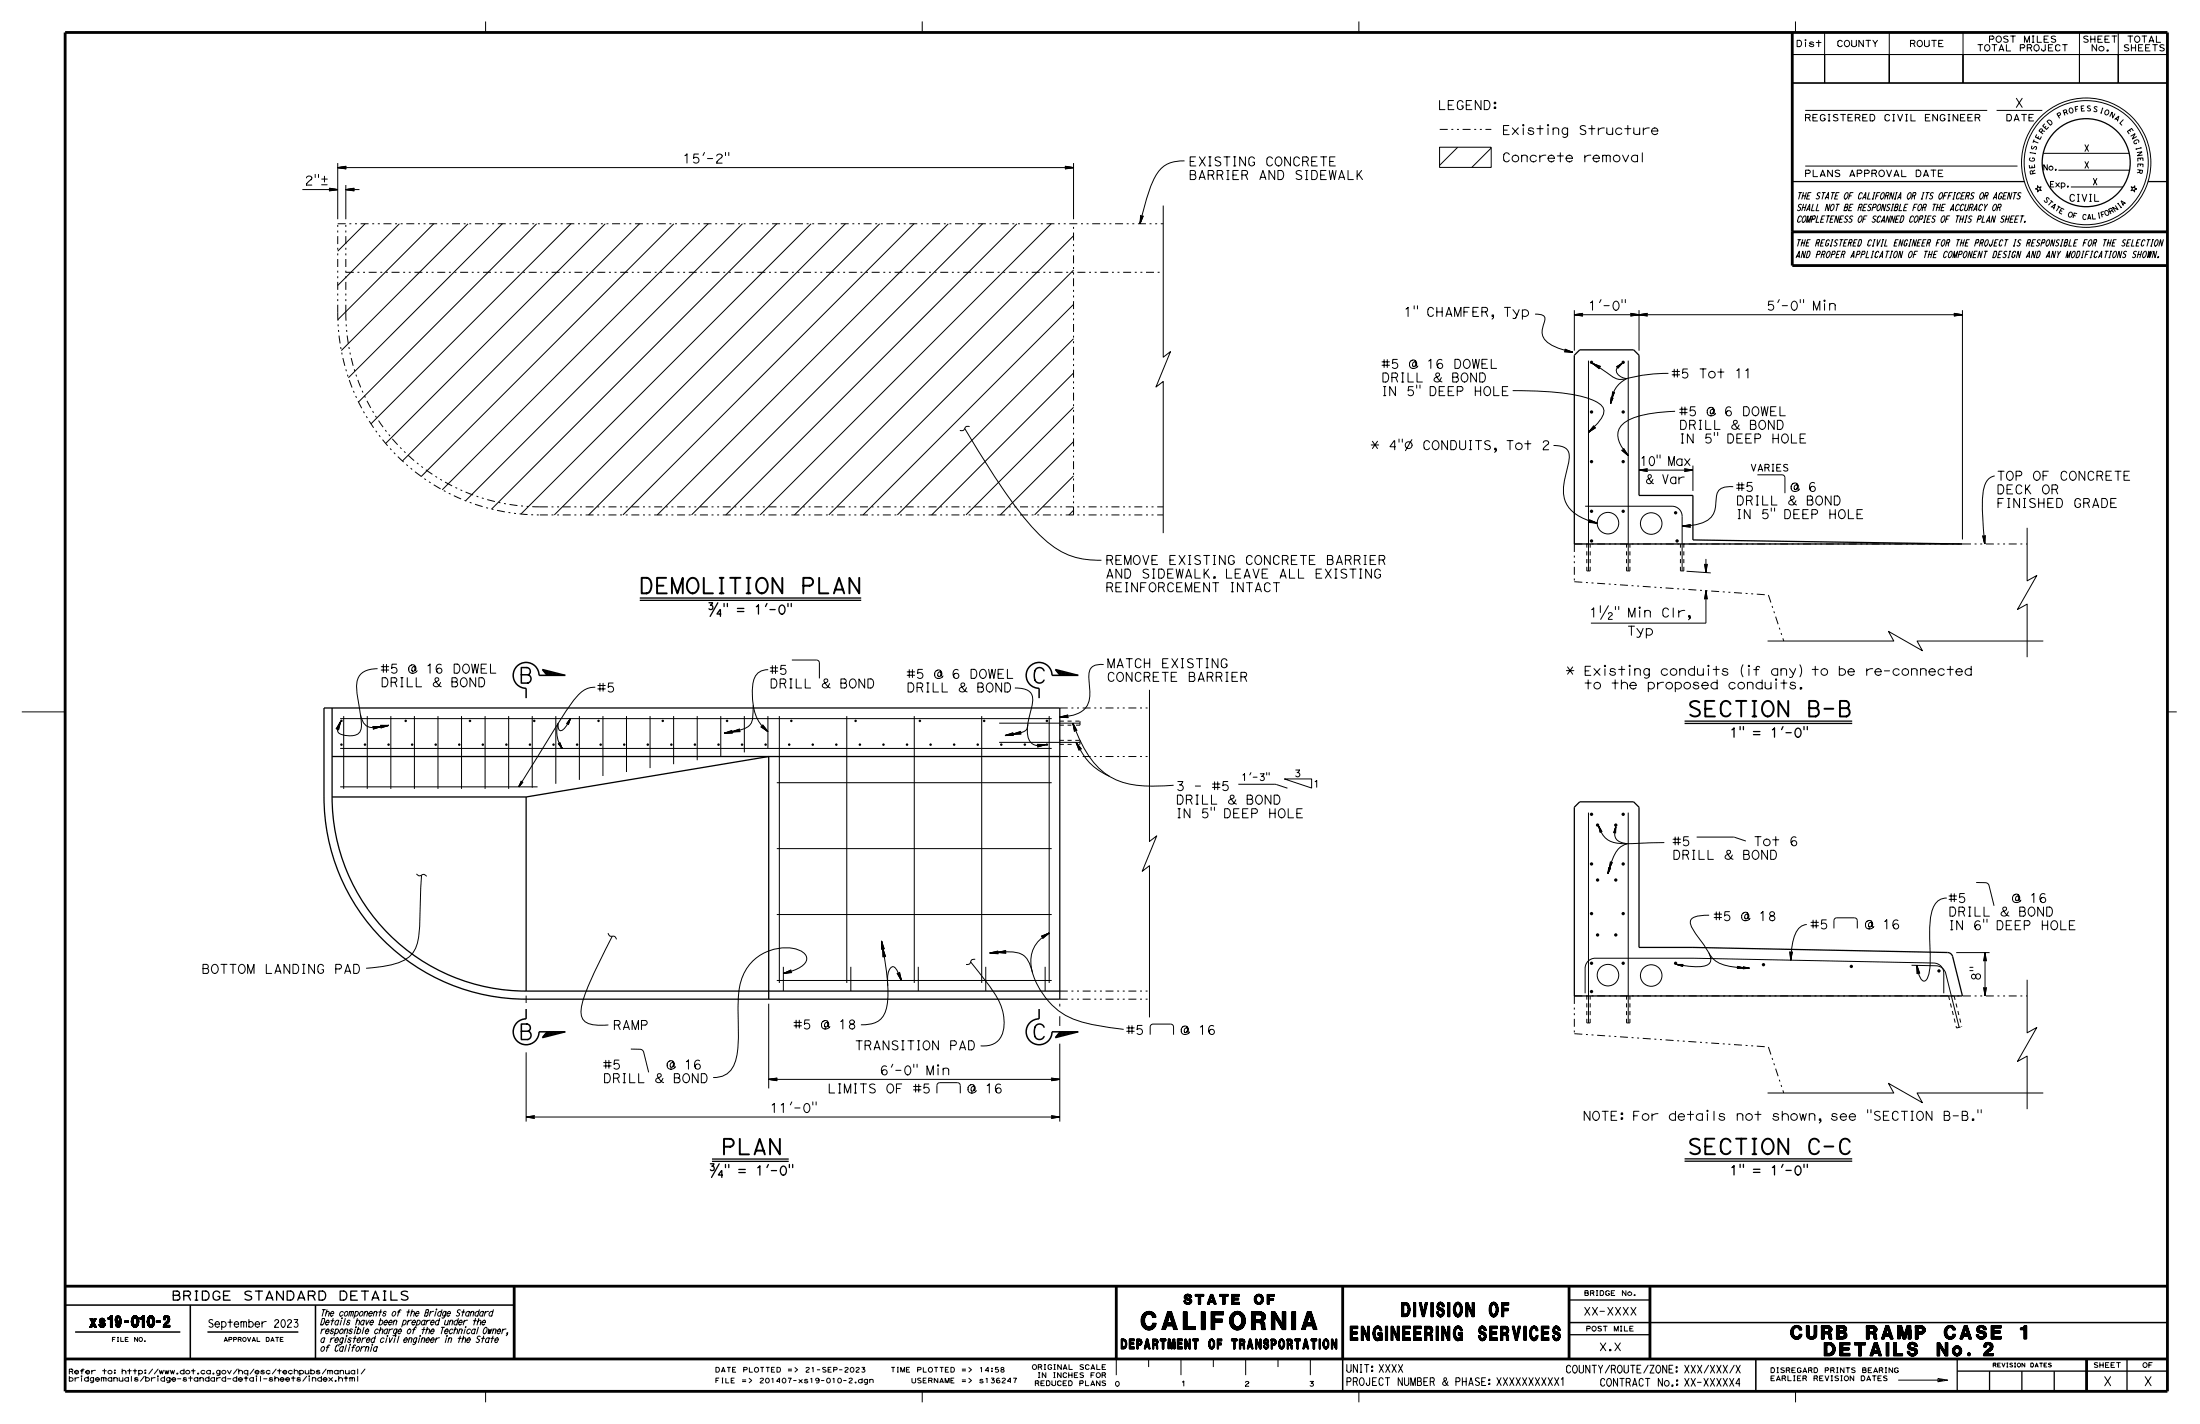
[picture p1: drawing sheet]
<svg xmlns="http://www.w3.org/2000/svg" width="432mm" height="279mm" viewBox="0 0 432 279" stroke-linecap="round" stroke-linejoin="round" font-family="sans-serif">
<g fill="none" stroke="#000" stroke-width=".2" stroke-dasharray="1.6 .7 .4 .7 .4 .7" stroke-linecap="butt">
<path d="M282.6 25.4h10.1M66.3 43.9h162M67.9 53.4h160.4M66.3 61.4a39.7 39.7 0 0 0 39.7 39.6M66.3 61.4v-17.5M67.9 61.4v-17.5M67.9 61.4a38.1 38.1 0 0 0 38.1 38M106 99.5h122.3M106 101h122.3M210.7 101v-57.1M309 106.7h88.9M309 106.7v7.4"/>
<path d="M309 114.1l38.1 2.6M347.1 116.7l3 9.1M208 138.9h17.6M208 148.4h17.6M208 196h17.6M208 194.5h17.6M309 195.4h88.9M309 195.4v7.4M309 202.8l38.1 2.6M347.1 205.4l3 9.1"/>
</g>
<g fill="none" stroke="#000" stroke-width=".2">
<path d="M95.3 4.2v2.2M181 4.2v2.2M266.7 4.2v2.2M351.8 10.7h6.3v5.6h-6.3zM351.8 10.7h73.6M352.4 4.2v2.2M354.4 8.3v.9M358.1 10.7h12.7v5.6h-12.7zM358.1 6.4v9.9M370.8 6.4v9.9M370.8 10.7h14.5v5.6h-14.5zM385.3 10.7h22.8v5.6h-22.8z"/>
<path d="M385.3 6.4v9.9M408.1 6.4v9.9M408.1 10.7h7.7v5.6h-7.7zM415.8 6.4v9.9M415.8 10.7h9.6v5.6h-9.6zM59.3 37.2h7M61.9 34.2v.6M62.5 34.2v.6M64.7 37l1.6 .2M64.7 37.1l1.6 .1M66.3 37.2l-1.6 .1M66.3 32.9h144.4"/>
<path d="M66.3 32.9l1.7 .3-.1-.2M66.3 32.9l1.6 .1M66.3 32.9l1.5 .1M66.3 32v11M66.3 37.2l-1.7 .3 .1-.2M66.3 37.2l-1.6 .2M66.3 32.9l1.6 .2M66.3 37.2l-1.7-.3 .2 .3-.1 .1M67.8 32.8l-1.5 .1M67.9 37.2h2.6M67.9 36.3v6.7M67.9 37.2l1.7 .3-.1-.2"/>
<path d="M67.9 37.2l1.6 .1M67.9 37.2l1.5 .1M67.9 37.2l1.6 .2M67.9 32.7v.3M67.9 32.7l.1-.1-1.7 .3M67.9 32.7l-1.6 .2M69.4 37.1l-1.5 .1M69.5 37.1l.1-.2-1.7 .3M69.5 37.1l-1.6 .1M69.5 37.1v.2M69.5 37l-1.6 .2M138.3 29.9l-.3 .6"/>
<path d="M142.4 29.9v.6M143 29.9v.6M209.1 32.7l1.6 .2M209.1 32.7l-.1-.1 1.7 .3M209.1 32.7v.3M209.2 32.8l1.5 .1M210.7 32.9l-1.5 .1M210.7 32.9l-1.6 .1M210.7 32.9l-1.7 .3 .1-.2M210.7 32.9l-1.6 .2M210.7 32v11M232.5 31.6a5.8 5.8 0 0 0-6.2 3.8l-1 2.7-1.5 5.8"/>
<path d="M282.5 28.9h10.2v3.9h-10.2zM286.1 28.9l-3.6 3.5M292.7 29l-3.8 3.8M299 25.1v1.3M303.8 25.1v1.3M354.3 32.6h41.7M354.3 21.7h35.7M391.9 21.7h9M399.9 36.4l.3 .4 .4-.1-.2 .3 .2 .4-.4-.1-.3 .4v-.5l-.4-.1 .4-.2zM401 30.1h16.9M404 33.4h14M406.5 36.7h10.2"/>
<path d="M418.3 36.7l.4 .1 .3-.3v.4l.4 .2-.4 .1v.5l-.3-.4-.4 .1 .2-.4zM71.7 43.9l-5.4 5.4M78.4 43.9l-12.1 12.1M85.1 43.9l-18.8 18.8M91.9 43.9l-24.9 24.9M98.6 43.9l-30.2 30.2M105.3 43.9l-34.9 35M112.1 43.9l-39.3 39.3M118.8 43.9l-43.1 43.1M125.5 43.9l-46.5 46.6M132.3 43.9l-49.6 49.6M139 43.9l-52.2 52.2"/>
<path d="M145.7 43.9l-54.3 54.4M152.5 43.9l-56 56M159.2 43.9l-57 57M165.9 43.9l-57.1 57.1M172.7 43.9l-57.2 57.1M179.4 43.9l-57.1 57.1M186.1 43.9l-57.1 57.1M192.9 43.9l-57.2 57.1M199.6 43.9l-57.1 57.1M206.3 43.9l-57.1 57.1M210.7 59.7l-41.3 41.3M210.7 46.3l-54.8 54.7"/>
<path d="M210.7 53l-48 48M223.9 42.3l-.1 1.6M224 42.3l-.2 1.6M224 42.4l-.2 1.5M224.1 42.5l-.3 1.4M224.1 42.5l-.2-.3-.1 1.7M224.2 42.4l-.4 1.5M224.3 42.4l-.5 1.5M224.3 42.4h.1l-.6 1.5M224.3 42.4l-.2 .1M228.3 40.3v29.8l1.4-1.1-2.8 6.9 1.4-1.1v29.8M314.2 58.8l-.3 .6"/>
<path d="M318.4 58.8v.6M319 58.8v.6M349.2 58.8l-.3 .6M353.3 58.8v.6M354 58.8v.6M358.1 59.6v1.3M210.7 79.9l-21.1 21.1M210.7 66.5l-34.6 34.5M210.7 73.2l-27.8 27.8M277.6 60v.6M278.1 75.5v.7M278.2 60v.6"/>
<path d="M278.7 75.5v.7M296.9 76.6a50.1 50.1 0 0 1 15 1.6l.6 .3a3.7 3.7 0 0 1 2.3 1.9 3.3 3.3 0 0 1-1.1 2.5l-1.9 1.9M301.3 61.6l1.4 .2a.91 .91 0 0 1 .4 1.4l-.1 .4a2.9 2.9 0 0 0 1.3 4l2.5 1 1.9 .5M307.1 69l1.6 .1M307.1 68.9l-.1 .1 1.7 .1M307.1 68.9l1.6 .2M307.2 68.6l1.5 .5M307.2 68.9l1.5 .2M307.2 68.6l-.1-.1 1.6 .6M307.2 68.6v.2M307.2 68.7l1.5 .4M307.2 68.8l1.5 .3"/>
<path d="M307.2 68.8l-.1 .1M309 61.8l1.6 .2M309 61.8h76.2M309 60.9v7.9M309 61.8l1.7 .2-.1-.1M309 61.8l1.6 .1M309 61.8h1.5M310.5 61.7l-1.5 .1M310.6 61.6l.1-.1-1.7 .3M310.6 61.6l-1.6 .2M310.6 61.6v.3M310.6 61.5l-1.6 .3"/>
<path d="M311.8 70.8v41.2M312.6 71.3l1.4 .7M312.6 71.3l3.4 2.3a3.3 3.3 0 0 0 3.6 .6l3.6-.7 4.3-.2M312.6 71.3l1.6 .6-.2 .1M312.6 71.3l1.3 .9M312.6 71.3l1.3 .8M312.6 71.3l1.5 .6M312.6 71.3l1.3 1M312.6 71.3l1.3 1.1v-.3M314 72l-.1 .1M316.3 78l-.2 1.2M316.3 78.1l-.2 1.1"/>
<path d="M316.4 78.1l.2-.1-.5 1.2M316.4 78.1l-.2-.2-.1 1.3M316.4 78.1l-.3 1.1M316.5 78.1l-.4 1.1M316.6 76.9l-.2 1.2M316.6 78.1l-.5 1.1M316.6 77l-.2 1.1M316.7 77l-.6 2.2M316.7 77l-.2-.2-.1 1.3M316.7 77l-.3 1.1M316.8 77l-.4 1.1M316.8 77l.1-.1-.5 1.2"/>
<path d="M316.8 77h-.1M316.9 77l-.5 1.1M317.4 72h.1M317.5 72v.2M318.4 71.3l-1.1 .7h.1M318.4 71.3l-.9 .7M318.4 71.3l-1.1 .7M318.4 71.3l-.9 .9M318.4 71.3l-.9 .8M318.4 71.3l-.8 .6a1.27 1.27 0 0 0-.3 1.3 1.27 1.27 0 0 0 1 .8l1 .3a5.8 5.8 0 0 0-3.2 4.9M318.4 71.3l-.9 1v-.1M318.4 71.3l-1 .7"/>
<path d="M319.6 70.8v41.2M320.1 61.5l3.2 .5M320.1 61.6l-.1-.1 3.4 .5-.1-.1M320.1 61.6l3.2 .3M320.1 61.6v.3M320.1 61.7l3.1 .1M321.7 60.9v7.9M321.7 61.8l-1.6 .1M321.7 61.8l-1.6 .2M323.2 61.7l-3.1 .1M323.3 61.6v.3M323.3 61.6l.1-.1-3.4 .5 .1-.1"/>
<path d="M323.3 61.6l-1.6 .2M323.3 61.5l-1.6 .3M383.5 61.5l1.7 .3M383.6 61.6l-.1-.1 1.7 .3M383.6 61.6l1.6 .2M383.6 61.6v.3M383.6 61.7l1.6 .1M385.2 61.8h-1.6M385.2 60.9v44.9M385.2 61.8l-1.7 .2 .1-.1M385.2 61.8l-1.6 .1M385.2 61.8l-1.7 .2"/>
<path d="M189.3 84.1a132.6 132.6 0 0 0 13.1 19.1 17.2 17.2 0 0 0 10.2 6.5l3.6 .2M190.3 83.7a.85 .85 0 0 0-1.2 .7l-.7 .1M210.7 93.4l-7.6 7.6M210.7 86.7l-14.4 14.3M274.6 86.1v.7M275.2 86.1v.7M277.1 86.3l-1.2 2.1M304.9 87.4a2.75 2.75 0 0 1 3 1.2 10.5 10.5 0 0 1-.7 5.1 6.4 6.4 0 0 0 1.6 6.8l1.2 .8 1.6 .7 1.9 .6M311.1 99.3h17.1a1.98 1.98 0 0 1 2 2v10.7M312.8 83.6l-1 1.2M312.9 83.7v.1M312.9 83.7l-.1-.2-1 1.3"/>
<path d="M312.9 83.7l-1.1 1.1M312.9 83.8l-1.1 1M312.9 83.8l.1 .1M313 83.9l-1.2 .9M313 83.9h.2l-1.4 .9M313.1 83.9l-1.3 .9M318.3 88.3l1.3 1.1M318.4 88.3h-.1l1.3 1.1M318.4 88.3l1.2 1.1M318.5 88.3l1.1 1.1M318.6 88.3l1 1.1M318.6 88.3h-.2"/>
<path d="M318.6 88.2l1 1.2M318.6 88.1l.1-.1 .9 1.4M318.6 88.1v.2M318.6 88.1l1 1.3M318.7 88l.9 1.4M321.7 92.2h10.6M321.7 92.2l1.6 .2M321.7 92.2l1.7 .3-.1-.1M321.7 92.2l1.5 .1M323.2 92.2h-1.5M323.3 92.1v.3M323.3 92.1l.1-.1-1.7 .2"/>
<path d="M323.3 92.1l-1.6 .1M323.3 92l-1.6 .2M325.3 89.3v.6M325.8 89.3v.6M328.8 80.7a25 25 0 0 0-9 1.6 3.2 3.2 0 0 0-1.8 4.8l1.6 2.3M330.6 92l1.7 .2M330.7 92.1l-.1-.1 1.7 .2M330.7 92.1l1.6 .1M330.7 92.1v.3M330.7 92.2h1.6M332.3 92.2l-1.6 .1M332.3 91.3v5"/>
<path d="M332.3 92.2l-1.7 .3 .1-.1M332.3 92.2l-1.6 .2M332.3 92.2l-1.7 .2M336.5 84.8v.7M337.1 84.8v.7M340.2 95.5a2.71 2.71 0 0 0-3.2 1.3l-.2 1.9a3.9 3.9 0 0 1-3.4 4.1l-3.2 .4M344.9 93.2h5.2l.2 .5v3.1M347.7 99.7v.6M348.3 99.7v.6M391.5 93.4a2.76 2.76 0 0 0-2.2 2.6 40.1 40.1 0 0 0 .2 10.7M210.7 100.1l-.9 .9M311.9 102.5l1.6 .1"/>
<path d="M311.9 102.4l1.6 .2M312 102l1.5 .6M312 102.3l1.5 .3M312 102.1l-.1-.1 1.6 .6M312 102.1l1.5 .5M312 102.1v.2M312 102.2l1.5 .4M312 102.3l-.2 .2 1.7 .1M314.1 118.9v1.3M315.7 118.9l-1.5 2.6M317.1 119v.6M317.7 119v.6"/>
<path d="M321.8 119.8v1.3M330.2 103.2l1.6 .2M330.2 103.2l1.6 .3-.1-.2M330.2 103.2l1.5 .1M331 112.1l4.8 .3M331.7 103.2v.1M331.7 103.2h-1.5M331.7 103.1l-1.5 .1M331.7 103v.2M331.7 103l.1-.1-1.6 .3M331.7 103l-1.5 .2M331.8 103l-1.6 .2"/>
<path d="M334.6 110.7l.2 1.6M334.7 110.8h.3M334.7 110.8l-.2-.1 .3 1.6M334.7 110.8l.1 1.5M334.7 117.5h.3M334.8 110.8v1.5M334.8 115.9l-.3 1.7 .2-.1M334.8 115.9l-.2 1.6M334.8 109.7v2.6M334.8 115.9v6.4h-22.6M334.8 115.9l.3 1.7-.1-.1M334.8 115.9l-.1 1.6"/>
<path d="M334.8 115.9v1.5M334.8 115.9l.2 1.6M334.8 115.9l.1 1.5M334.9 110.8l-.1 1.5M335 110.8l-.2 1.5M335 110.8l.1-.1-.3 1.6M335 110.7l-.2 1.6M389.2 105.1l.3 1.6M389.3 105.2h.1M389.3 105.2l-.2-.1 .4 1.6M389.3 105.2l.2 1.5M389.4 105.2l.1 1.5"/>
<path d="M389.4 105.2l.3-.2-.2 1.7M389.5 105.2v1.5M389.5 105.1v1.6M389.6 105.1l-.1 1.6M397.9 103.6v10.4l1.9-1.1-3.8 6.7 1.9-1.1v10.4M4.3 139.7h8.5M74.1 131.2a3.8 3.8 0 0 0-3.9 2 10.2 10.2 0 0 0 .2 4.8 14.6 14.6 0 0 1 .4 5.3 2.22 2.22 0 0 1-2.7 1h-.5a1.18 1.18 0 0 1-1.2-.6 1.18 1.18 0 0 1 0-1.2l.4-.9M116.8 134.8a4.4 4.4 0 0 0-3.6 1.8 113.1 113.1 0 0 0-7.9 12.2l-3.5 5.6M147.8 138.4v1a3.6 3.6 0 0 1-1 3.2 12.3 12.3 0 0 1-4.7 1.3M150.8 131.4a2.78 2.78 0 0 0-3 2.6 11.7 11.7 0 0 0 1.5 8.1l1.4 1.4M155.4 129.5l5.1 .1 .3 .5v3M199.2 135a3.5 3.5 0 0 1 3.2 1.1 6 6 0 0 1-.3 4.2l-.2 .8a5.5 5.5 0 0 0 .4 4.6 2.7 2.7 0 0 0 2.9 .4"/>
<path d="M216.6 130.4a2.22 2.22 0 0 0-2.8 1.6v2.3a5.7 5.7 0 0 1-.9 4.8 7.1 7.1 0 0 1-4.9 1.6M225.6 135.3v29.8l1.4-1.1-2.8 7 1.4-1.1v29.7M311.1 134h1.2M311.7 133.4v1.8M315 131.2v1.3M315.7 120.5a.37 .37 0 0 1 .5-.3 .37 .37 0 0 1 .2 .5l-.7 .6v.2h.7M316.4 134h1.2M317 133.4v1.8M318.2 134.3a.61 .61 0 0 1 .7-.4 .61 .61 0 0 1 .5 .6v.7M318.2 133.4v1.8M319.9 131.2v1.3M319.9 134.5h1.2a.64 .64 0 0 0-.9-.5 .64 .64 0 0 0-.2 1 .64 .64 0 0 0 1 0l.1-.1"/>
<path d="M323.5 134a.7 .7 0 0 1 1 0 .7 .7 0 0 1 0 1 .7 .7 0 0 1-1 0M323.5 133.9v1.8M325.3 133.9v1.3M326.5 133.9h-.6l-.6 .4M328.8 134a.7 .7 0 0 1 1 0 .7 .7 0 0 1 0 1 .7 .7 0 0 1-1 0M328.8 133.9v1.8M333.4 134.1a.5 .5 0 0 0-.6-.3 .5 .5 0 0 0-.4 .5l.3 .1a.46 .46 0 0 1 .5 .1 .46 .46 0 0 1 .1 .6 .71 .71 0 0 1-1-.3M334 134.5h1.3a.64 .64 0 0 0-.9-.5 .64 .64 0 0 0-.3 1 .64 .64 0 0 0 1 0l.1-.1M335.3 131.2v1.3M337 134a.7 .7 0 0 0-1 0 .7 .7 0 0 0 0 1 .7 .7 0 0 0 1 0M337 133.4v1.8M340.5 134.2a.65 .65 0 0 0-.9-.2 .65 .65 0 0 0 0 1 .65 .65 0 0 0 1-.1"/>
<path d="M342.1 130.4a2.23 2.23 0 0 0 0 2.4M343 134.2l.4-.3 .6 .1 .1 1.2M343 133.9v1.3M343.3 131.2v1.3M345.9 134a.7 .7 0 0 0-1 0 .7 .7 0 0 0 0 1 .7 .7 0 0 0 1 0M345.9 133.4v1.8M346.5 133.9l.1 1.1 .6 .2 .4-.3M346.9 125.8h24.8l-1.1-1.9 6.7 3.8-1-1.9h24.7M347.6 133.9v1.3M348.6 133.9v1.3M349.5 134h1.2M350.1 133.4v1.8"/>
<path d="M352.4 134.1a.5 .5 0 0 0-.6-.3 .5 .5 0 0 0-.4 .5l.3 .1a.46 .46 0 0 1 .5 .1 .46 .46 0 0 1 .1 .6 .71 .71 0 0 1-1-.3M353.3 130.4a2.23 2.23 0 0 1 0 2.4M353.3 134.9h.3v.3h-.3zM425.4 139.7h1.8M66.3 143l.1 .1M66.8 154.4h38.7M66.8 141h139.6M66.8 146.8h139.6M66.8 141.6l-.5 1.4M66.8 141.6l-.5 1.5M66.8 141.6l-.3 1.7-.1-.2M66.8 141.6l-.7 1.4"/>
<path d="M66.8 141.6l-.6 1.4M66.8 141.6l-.4 1.6M66.8 141.6l-.4 1.5M66.8 141.6l-.8 1.4M66.8 141.6l-.9 1.4h.4M67.5 140.5v14.3M70.8 140.3a2.48 2.48 0 0 0 2.5 2.5l3-.5M72.1 140.5v14.3M73.2 142.7l.1 .1M73.3 142.8v.1M74.7 142.4l.1 .2M74.8 142.6l-1.7-.1 .1 .2"/>
<path d="M74.8 142.6l-1.5 .3M74.8 142.6h-1.6M74.8 142.6l-1.6 .5 .1-.2M74.8 142.6l-1.6 .1M74.8 142.6l-1.5 .1M74.8 142.6l-1.6 .4M74.8 142.6v.1M76.3 142.3l-3 .5M76.3 142.3l-1.6 .6 .1-.2M76.3 142.3l-1.6 .1M76.3 142.3l-1.5 .2M76.3 142.3l-1.5 .5"/>
<path d="M76.3 142.3l-1.5 .4M76.3 142.3h-1.7l.1 .1M76.3 142.3l-1.5 .3M76.7 140.5v14.3M81.3 140.5v14.3M86 140.5v14.3M90.6 140.5v14.3M95.2 140.5v14.3M99.8 140.5v14.3M102.3 153.3l-.5 1.1M102.4 153.3l-.1-.1-.5 1.2M102.4 153.3l-.6 1.1"/>
<path d="M102.4 153.3v.1M102.4 153.4l-.6 1M102.4 153.4h.1M102.5 153.4l-.7 1M102.5 153.4h.2l-.9 1M102.6 153.4l-.8 1M104.5 140.5v14.1M109.1 140.5v13.3M109.6 145.9l.7 .9M109.7 145.9l.6 .9M109.8 145.9l.5 .9M109.8 145.9h-.3l.8 .9"/>
<path d="M109.8 145.8l.5 1M109.8 145.8l.1-.1 .4 1.1M109.8 145.8v.1M109.9 145.7l.4 1.1M111.4 142h-.1M112 141l-.5 1M112 141l-.4 1.2-.2-.2M112 141l-.7 1M112 141l-.6 1M112 141l-.5 1.1M112 141a4.4 4.4 0 0 1-1.8 2.4l-.3-.1-.2-.2-.1-1.2a5.5 5.5 0 0 0 .7 4.9M112 141l-.8 1h.1"/>
<path d="M113.7 140.5v12.5M118.3 140.5v11.7M123 140.5v11M127.6 140.5v10.2M132.2 140.5v9.4M136.8 140.5v8.7M141.5 140.5v7.9M143.6 143.6l.2 .2-1.7 .1M143.6 143.6l-1.5 .3M143.6 143.5l-1.5 .4M143.6 143.7l-1.5 .2M143.6 143.5l.1-.2-1.6 .6"/>
<path d="M143.6 143.5v.1M143.7 143.4l-1.6 .5M143.7 143.7l-1.6 .2M143.7 143.8l-1.6 .1M145.1 143.3l.1 .1M145.1 143.3l-1.5 .3M145.1 143.2l-1.5 .4M145.1 143.4l-1.5 .2M145.1 143.2l.1-.2-1.6 .6M145.1 143.2v.1M145.2 143.1l-1.6 .5M145.2 143.4l-1.6 .2"/>
<path d="M145.2 143.4l.1 .2h-1.7M145.2 143.5l-1.6 .1M146.1 140.5v7.1M149.4 142.6l1.3 .9M149.5 142.6h-.2l1.4 .9M149.5 142.6l1.2 .9M149.5 142.5l1.2 1M149.6 142.5l1.1 1M149.6 142.5l-.1 .1M149.6 142.4l1.1 1.1M149.6 142.4l.1-.2 1 1.3M149.6 142.4v.1"/>
<path d="M149.7 142.3l1 1.2M150.7 140.5v6.4M152.5 153.6h53.9M153 140.5v52.4M166.2 140.5v52.4M179.4 140.5v52.4M192.7 140.5v52.4M196.1 141.9h15.9M196.1 145.7h15.9M198.8 144l-1.5 .3M198.8 144.1l-1.5 .2M198.8 143.9l-1.5 .4"/>
<path d="M198.8 143.8l-1.5 .5M198.8 144.2l-1.5 .1M198.8 144.2l.1 .1h-1.6M198.8 144.2l-.1-.1 .2-.3-1.6 .5M198.9 144.2l-1.6 .1M200.2 143.8l.1 .1M200.2 143.8l-2.9 .5M200.2 143.8l.2-.3-1.6 .6M200.3 143.7l-1.5 .4M200.3 143.9l-1.5 .2M200.3 143.6l-1.5 .5M200.3 143.9l.2 .1-1.7 .1"/>
<path d="M200.4 144l-1.6 .1M201.7 142.1a1.43 1.43 0 0 1-1 1.5l-3.4 .7M203.7 146.3v.1M205.2 146.1l-1.7-.1 .2 .3M205.2 146.1l-1.5 .3M205.2 146.1l-1.5 .2M205.2 146.1h-1.6M205.2 146.1l-1.6 .5 .1-.2M205.2 146.1l-1.6 .1M205.2 146.1l-1.5 .1M205.2 146.1l-1.6 .4M205.9 140.5v52.4"/>
<path d="M208 140.7l1.6 .1M209.5 140.6l-1.5 .1M209.5 140.6l.2 .2-1.7-.1M209.5 140.5l-1.5 .2M209.6 140.4l-.1 .2M209.6 140.4v-.1l-1.6 .4M209.6 140.4l-1.6 .3M209.6 140.7h-1.6M209.6 140.3l-1.6 .4M210.6 141.9l.3 1.6M210.6 141.9l.6 1.4M210.6 141.9l.8 1.5-.2-.1"/>
<path d="M210.6 141.9l.4 1.5M210.6 141.9l.7 1.4M210.6 141.9l.3 1.6 .1-.1M210.6 141.9l.5 1.4M210.6 141.9a21.7 21.7 0 0 0 5.6 9.3 13.4 13.4 0 0 0 9.1 3l5-.1M211.1 143.3l-.1 .1M211.1 143.3h.1M211.2 145.7l.9 1.3M211.2 145.7l1.1 1.3h-.4M211.2 145.7l.7 1.4M211.2 145.7l.7 1.3M211.2 145.7l1 1.3"/>
<path d="M211.2 145.7l.8 1.3M211.2 145.7a12.6 12.6 0 0 0 6.6 6.6M211.2 145.7l.6 1.5M211.2 145.7l.6 1.5 .1-.2M237.7 158.4v.6M238.4 158.4v.6M243 153.9h7.4l2.3 .8M245.5 151.6l-.2 .4M248.6 151.6v.5M249.1 151.6v.5M252.1 152.8h5.3v1.8zM311.8 159.4v41.3"/>
<path d="M319.6 159.4v41.3M81.7 171.5a.85 .85 0 0 0 1.4 .1l.6 .4M82.7 171.7l-.3 8.1a18.7 18.7 0 0 1-.8 6.3 5.6 5.6 0 0 1-4.3 3.1l-1.5 .3-3.9 .5M152.5 166.5h53.9M152.5 179.4h53.9M313.8 162.1l.3 1.3v-.1M313.8 162.1l.5 1.1M313.8 162.1l.4 1.1M313.8 162.1l.3 1.2M313.8 162.1l.7 1.1h-.2M313.8 162.1l.6 1.1M313.8 162.1a4.2 4.2 0 0 0 4.4 3.4l8.5-.2"/>
<path d="M314.2 163.2h.1M314.2 163.2l-.1 .1M315.8 170.2l-.2 1.2M315.8 170.3l-.2 1.1M315.9 170.3l-.3 1.1M315.9 170.3h.2l-.5 1.1M315.9 170.3l-.2-.1-.1 1.2M316 170.3l-.4 1.1M316.1 170.3l-.5 1.1M316.1 169.1l-.2 1.2M316.2 169.2l-.3 1.1M316.2 169.3l-.3 1"/>
<path d="M316.2 169.3l-.1-.2-.2 1.2M316.3 169.2l-.4 1.1M316.4 169.2h.1l-.6 1.1M316.4 169.2l-.5 1.1M316.4 169.2l-.2 .1M316.9 163.3l-.1 .1M316.9 163.3l.1 .1M317.1 162.2v1.3l-.1-.1M317.1 162.2l-.3 1.2M317.1 162.2l-.2 1.1M317.1 162.2v1.2M317.1 162.2a2.36 2.36 0 0 0 .5 2.8l1.8 .5a3.7 3.7 0 0 0-2.6 2.4l-1.2 3.5"/>
<path d="M317.1 162.2l-.1 1.2M317.1 162.2l-.4 1.2h.1M333 164.2l7.3 .1 2.4 .7M335.5 179.6a4.6 4.6 0 0 0-3.6 .8 2.1 2.1 0 0 0 .5 2.2l2.2 3a4.5 4.5 0 0 1 1.1 3.1l-.3 .4a6 6 0 0 1-4.3 .4l-2-.3M382.1 176.2a2.79 2.79 0 0 0-2.7 2 23.2 23.2 0 0 0-.6 8.6 9.1 9.1 0 0 1-.8 5.5l-.3 .2-.3-.1a4.6 4.6 0 0 1-1.2-3M387.9 173.2h1.8a.75 .75 0 0 1 .7 .6l1 3.9M103.3 195.4v1.4M119.3 183.1a.85 .85 0 0 0 1.2 .6l.5 .6M120.2 183.7l-3.5 7a28.5 28.5 0 0 0-2.6 7.4 2.38 2.38 0 0 0 1.8 2.9l1 .1h2.5M150.9 196.9v16.7M152.5 192.4h53.9M153.8 191a7.8 7.8 0 0 0 4.2-2 1.49 1.49 0 0 0-.8-2.4 9.1 9.1 0 0 0-12.2 8.3l-.1 2.8v4.5a14.5 14.5 0 0 1-1.2 7.4 4 4 0 0 1-3.7 1.8"/>
<path d="M153.8 189.7v4.8M155.2 190.6l-1.4 .4M155.2 190.6l.1-.3-1.5 .7M155.2 190.6l.1 .1M155.2 190.5l-1.4 .5M155.3 190.7l-1.5 .3M155.3 190.4l-1.5 .6M155.3 190.7l.1 .1-1.6 .2M155.4 190.8l-1.6 .2M167 189.7v4.8M173 184.6a43.7 43.7 0 0 1 1.2 12.1 4.1 4.1 0 0 1-3.4 4.2l-1.8 .2M173 184.6l.4 1.6"/>
<path d="M173 184.6v1.7l.2-.1M173 184.6l.5 3M173 184.6l.6 1.6-.3-.1M173 184.6l.2 1.6M173 184.6l.5 1.6M173 184.6l.4 1.5M173 184.6l.1 1.7M173.3 186.1l-.1 .1M173.3 186.1l.4 1.6M173.3 186.1v1.7l.1-.1M173.3 186.1l.5 1.6h-.1M173.3 186.1l.1 1.6"/>
<path d="M173.3 186.1l.2 1.6M173.3 186.1l.5 1.6M173.3 186.1l.3 1.5M173.3 186.1l.1 1.7M173.5 187.6l.2 .1M173.5 187.6l-.1 .1M176.1 190.9l.8 1.5M176.2 191l.7 1.4M176.3 191l.6 1.4M176.4 191l.5 1.4M176.4 191l-.4-.1 .9 1.5M176.4 190.9l.5 1.5"/>
<path d="M176.5 190.9l.4 1.5M176.5 190.9l.1-.2 .3 1.7M176.5 190.9l-.1 .1M176.5 190.8l.4 1.6M176.9 192.4a4.8 4.8 0 0 0-1.5-2.7 1.29 1.29 0 0 0-1.1 1.4l-.1 2.3M180.2 189.7v4.8M190.5 188.7a38.8 38.8 0 0 1 6 8.7 7.2 7.2 0 0 1-.4 6.6 4 4 0 0 1-3.6 1.2M191.4 188.2a.85 .85 0 0 0-1.1 .9l-.7 .1M193.5 189.7v4.8M194.3 187l1.7 .1-.1-.1M194.3 187h1.6M194.3 187l1.6 .1"/>
<path d="M194.3 187a16.1 16.1 0 0 1 5.8 .1 3.6 3.6 0 0 1 2.3 2.8l.3 1M195.8 186.9l.1 .1M195.8 186.9l1.7 .1-.1-.1M195.8 186.9h1.6M195.8 186.9l1.6 .1M195.8 186.8l-1.5 .2M195.8 186.9l-1.5 .1M195.8 186.7v.2M195.8 186.7l.1-.1-1.6 .4M195.8 186.7l-1.5 .3M195.9 186.7l-1.6 .3M197.3 186.8l-3 .2"/>
<path d="M197.3 186.8l.1 .1M197.3 186.7l-1.5 .2M197.3 186.8l-1.5 .1M197.4 186.6l-.1 .2M197.4 186.6v-.1l-1.6 .4M197.4 186.6l-1.6 .3M204.5 183.8h.1M205.1 189.7v4.8M205.9 183.1l-1.5 .6M205.9 183.1l-1.3 1.1v-.4M205.9 183.1l-1.4 .7M205.9 183.1l-1.3 .7"/>
<path d="M205.9 183.1l-1.3 1M205.9 183.1a6.2 6.2 0 0 0-3.3 7.6 14.2 14.2 0 0 0 11.8 10.3l6.1 1M205.9 183.1l-1.3 .9M205.9 183.1l-1.3 .8M205.9 183.1l-1.5 .6 .1 .1M208 196.9v.6M208 199.4v1.9M311.1 194.9v-4.9a1.99 1.99 0 0 1 2-2h19.2l47.3 1a1.98 1.98 0 0 1 1.9 1.9v4M329.1 189.2l1.2 .4v-.1M329.1 189.2l1.2 .1M329.1 189.2l1.2 .4M329.1 189.2l1.2 .2"/>
<path d="M329.1 189.2h1.3l-.2 .2M329.1 189.2l1.2 .3M329.1 189.2l1.1 .3M329.1 189.2l1.1 .2M330.2 189.4l.1 .1M335.4 187a5 5 0 0 0 4.2 2.6l3.7 .4M341 189.7l1.2 .2M341 189.7v-.1l1.2 .3M341 189.7l.1 .1M341 189.9h1.2M341 189.8l1.2 .1M341.1 189.8l2.2 .2"/>
<path d="M341.1 189.8l-.1 .1M342.1 189.7l1.2 .3M342.2 189.8l1.1 .2M342.2 189.8l-.1-.1 1.2 .3M342.2 189.8v.1M342.2 189.9l1.1 .1M342.2 189.9h-1.2M342.2 189.9l-1.3 .1 .1-.1M342.2 189.9l-1.2 .1M342.2 189.9l-.1 .1M343.3 190l-1.2 .1v-.1M343.3 190h-1.2"/>
<path d="M351.3 186.8l.2 1.6M351.4 186.8l.1 1.6M351.5 186.9v1.5M351.5 186.9l-.2-.2 .2 1.7M351.6 186.9l-.1 1.5M351.7 186.8l-.2 1.6M351.7 186.8l.1-.1-.3 1.7M351.7 186.8l-.2 .1M354.6 181.4a3 3 0 0 0-2.5 2.6l-.4 2-.2 2.4M364.5 180.6v-.2l-.5-.3-3.8 .1-.3 .4v1.6M375.2 189.4l4.8 .1a1.99 1.99 0 0 1 1.9 1.5l2.6 10.6M376.2 189.4l.1 1.7"/>
<path d="M376.2 189.4l.1 1.7 .1-.1M376.2 189.4l.3 1.5M376.2 189.4l.4 1.5M376.2 189.4l.6 1.6-.1-.1M376.2 189.4l.5 1.5M376.2 189.4l.2 1.6M376.2 189.4l.2 1.5M376.2 189.4l.5 1.6M376.5 190.9l-.1 .1M376.5 190.9h.2M384 186.9h6.5M386.6 189.8h.6"/>
<path d="M386.6 190.4h.6M389.3 180.3v.7M389.4 193.8l.2 1.6M389.5 193.8l-.2-.1 .3 1.7M389.5 193.8l.1 1.6M389.5 188.5h.2M389.5 193.9l.1 1.5M389.6 186.9l.1 1.6M389.6 186.9l-.3 1.7 .2-.1M389.6 186.9v8.5M389.6 186.9l.3 1.7-.2-.1M389.6 186.9l-.1 1.6"/>
<path d="M389.6 186.9l.2 1.6M389.6 186.9l-.2 1.6M389.7 193.9l-.1 1.5M389.7 193.8l-.1 1.6M389.7 193.8l.2-.1-.3 1.7M389.7 193.8h-.2M389.8 193.8l-.2 1.6M390 180.3v.7M397.9 192.2v10.4l1.9-1-3.8 6.7 1.9-1.1v10.4M103.3 219.2h104.7M103.3 206.5v13.6M103.3 219.2l1.6 .2v-.1"/>
<path d="M103.3 219.2l1.6 .1M103.3 219.2h1.5M103.3 219.2l1.6 .2M104.8 219.1l-1.5 .1M104.9 219v-.1l-1.6 .3M104.9 219l-1.6 .2M104.9 219v.3M123.8 205.8l1.8 .1a.75 .75 0 0 1 .7 .5l1 4M150.9 211.8l1.7 .3-.1-.2M150.9 211.8l1.6 .1M150.9 211.8l1.5 .1M150.9 211.8l1.6 .2"/>
<path d="M150.9 211.8h57.1M152.4 211.7l-1.5 .1M152.5 211.6l.1-.1-1.7 .3M152.5 211.6l-1.6 .2M152.5 211.6v.3M155.4 216.2l-.3 .6M159.5 216.2v.6M160.2 216.2v.6M175.2 208.8l-.3 .6M179.4 208.8v.6M180 208.8v.6M183.9 213l.1-.3 .5-.3 3.7 .1 .3 .5v1.5"/>
<path d="M184.1 209.6v1.3M206.4 211.6l1.6 .2M206.4 219l1.6 .2M206.4 211.6l-.1-.1 1.7 .3M206.4 211.6v.3M206.4 219l-.1-.1 1.7 .3M206.4 219v.3M206.5 211.7l1.5 .1M206.5 219.1l1.5 .1M208 211.8l-1.5 .1M208 219.2h-1.5M208 211.8l-1.7 .3 .1-.2"/>
<path d="M208 211.8l-1.6 .1M208 211.8l-1.6 .2M208 204.8v15.3M208 219.2l-1.7 .3 .1-.2M208 219.2l-1.6 .1M208 219.2l-1.6 .2M230.3 201.5v-.3l-.5-.3-3.8 .1-.3 .5v1.5M335.1 218.5v1.3M346.9 214.5h24.8l-1.1-1.9 6.7 3.8-1-1.9h24.7M366.6 217.7v.6M367.2 217.7v.6M388.2 217.7v.6"/>
<path d="M388.9 217.7v.6M67 259.1l-.2 .9M85.6 257.3l-.3 .9M16 270.3v.7M31 270.3v.7M50.3 270.3v.7M60.7 270.3v.7M67.9 262.5l-.2 .9M68.6 264.2l-.2 1M69.8 260.8l-.3 .9M73 264.2l-.3 1M75.9 262.5l-.2 .9"/>
<path d="M77.6 262.5l-.3 .9M82.4 262.5l-.3 .9M87.6 262.5l-.2 .9M91.3 260.8l-.2 .9M95.3 273v2.1M181 273v2.1M219.1 266.6v3.2M225.4 266.6v1.6M231.8 266.6v3.2M238.1 266.6v1.6M244.5 266.6v3.2M250.8 266.6v1.6"/>
<path d="M257.2 266.6v3.2M266.7 273v2.1M352.4 273v2.1M372.6 270.8h8.8M380.4 270.5l1.9 .3-1.9 .3zM380.7 270.7l.6 .1-.6 .1z"/>
<circle cx="354.4" cy="7.9" r=".09"/>
<circle cx="299" cy="24.6" r=".12"/>
<circle cx="303.8" cy="24.6" r=".12"/>
<circle cx="409.5" cy="31.9" r="12.7"/>
<circle cx="409.5" cy="31.9" r="12.2"/>
<circle cx="358.1" cy="59" r=".12"/>
<circle cx="276.5" cy="87.3" r=".67"/>
<circle cx="315.6" cy="102.6" r="2.11"/>
<circle cx="321.8" cy="119.2" r=".12"/>
<circle cx="324.1" cy="102.7" r="2.11"/>
<circle cx="313.5" cy="134.5" r=".65"/>
<circle cx="315" cy="130.7" r=".12"/>
<circle cx="319.9" cy="130.7" r=".12"/>
<circle cx="327.6" cy="134.5" r=".65"/>
<circle cx="331.2" cy="134.5" r=".65"/>
<circle cx="335.3" cy="130.7" r=".12"/>
<circle cx="341.8" cy="134.5" r=".65"/>
<circle cx="343.3" cy="130.7" r=".12"/>
<circle cx="348.6" cy="133.3" r=".12"/>
<circle cx="315.6" cy="191.3" r="2.11"/>
<circle cx="324.1" cy="191.4" r="2.11"/>
<circle cx="184.1" cy="209" r=".12"/>
<circle cx="335.1" cy="218" r=".12"/>
<circle cx="67.1" cy="258.7" r=".08"/>
<circle cx="85.7" cy="256.9" r=".08"/>
<circle cx="16" cy="270" r=".07"/>
<circle cx="31" cy="270" r=".07"/>
<circle cx="50.3" cy="270" r=".07"/>
<circle cx="60.7" cy="270" r=".07"/>
<circle cx="68" cy="262.1" r=".08"/>
<circle cx="68.7" cy="263.8" r=".08"/>
<circle cx="69.9" cy="260.4" r=".08"/>
<circle cx="73.1" cy="263.8" r=".08"/>
<circle cx="76" cy="262.1" r=".08"/>
<circle cx="77.7" cy="262.1" r=".08"/>
<circle cx="82.5" cy="262.1" r=".08"/>
<circle cx="87.7" cy="262.1" r=".08"/>
<circle cx="91.4" cy="260.4" r=".08"/>
</g>
<g fill="none" stroke="#000" stroke-width=".25">
<path d="M351.8 16.3h73.6M351.8 35.6h45.5M421.6 35.6h3.8M309 69.7l1.1-1.1h10.5l1.1 1.1v27.5h10.6v8.7l52.9 .8h-76.2zM125.6 117.8h43.4M125.6 117.3h43.4M139.2 118.3h.7l-.5 .4a.43 .43 0 0 1 .5 .6 .43 .43 0 0 1-.7 .1M140.9 118.3l-1.5 2.6M142.1 118.4v.6M142.8 118.4v.6M150.5 118.4l-.3 .6M154.7 118.4v.6"/>
<path d="M155.3 118.4v.6M63.6 138.9h144.4v57.1h-104.7a39.7 39.7 0 0 1-39.7-39.6zM65.2 138.9v17.5M141.5 120.5h-.8l.6-.9 .1 1.3M65.2 156.4h38.1M65.2 148.4h142.8M65.2 156.4a38.1 38.1 0 0 0 38.1 38.1M103.3 156.4v38.1M103.3 156.4l47.6-8v47.6M309 158.4l1.1-1.1h10.5l1.1 1.1v27.5h10.6l49.9 1a1.05 1.05 0 0 1 1.1 .8l1.9 7.7h-76.2zM330.6 141.9h32.9M330.6 141.5h32.9"/>
<path d="M341.5 142.6v.6M342.2 142.6v.6M350 142.6l-.3 .6M354.1 142.6v.6M354.7 142.6v.6M103.3 194.5h104.7M139.4 228.3h.7l-.4 .5a.43 .43 0 0 1 .5 .6 .43 .43 0 0 1-.8 .1M139.7 227.9h15.1M139.7 227.4h15.1M141.2 228.3l-1.5 2.7M141.8 230.6h-.8l.6-.9 .1 1.3M142.4 228.5v.6"/>
<path d="M143 228.5v.6M150.8 228.5l-.3 .6M154.9 228.5v.6M155.6 228.5v.6M330.6 227.8h32.9M330.6 227.4h32.9M341.5 228.4v.7M342.2 228.4v.7M350 228.5l-.3 .5M354.1 228.4v.7M354.7 228.4v.7M308 255.1h15.8"/>
<path d="M308 261.9h15.8M384.1 266.6v6.4M384.1 269h41.3M390.5 269v4M396.8 269v4M403.2 269v4M417.5 266.6v6.4"/>
<circle cx="409.5" cy="31.9" r="8.6"/>
</g>
<g fill="#000">
<circle cx="312.4" cy="71.1" r=".33"/>
<circle cx="318.6" cy="71.1" r=".33"/>
<circle cx="312.4" cy="80.8" r=".33"/>
<circle cx="312.4" cy="90.6" r=".33"/>
<circle cx="318.6" cy="80.8" r=".33"/>
<circle cx="318.6" cy="90.6" r=".33"/>
<circle cx="312.4" cy="100.3" r=".33"/>
<circle cx="312.4" cy="106.1" r=".33"/>
<circle cx="318.6" cy="100.3" r=".33"/>
<circle cx="328.9" cy="100.6" r=".33"/>
<circle cx="329.2" cy="106.1" r=".33"/>
<circle cx="67" cy="146.1" r=".25"/>
<circle cx="67" cy="141.4" r=".25"/>
<circle cx="71.6" cy="146.1" r=".25"/>
<circle cx="76.3" cy="146.1" r=".25"/>
<circle cx="79.6" cy="141.4" r=".25"/>
<circle cx="80.9" cy="146.1" r=".25"/>
<circle cx="85.5" cy="146.1" r=".25"/>
<circle cx="90.1" cy="146.1" r=".25"/>
<circle cx="92.2" cy="141.4" r=".25"/>
<circle cx="94.8" cy="146.1" r=".25"/>
<circle cx="99.4" cy="146.1" r=".25"/>
<circle cx="104" cy="146.1" r=".25"/>
<circle cx="104.9" cy="141.4" r=".25"/>
<circle cx="108.6" cy="146.1" r=".25"/>
<circle cx="113.3" cy="146.1" r=".25"/>
<circle cx="117.5" cy="141.4" r=".25"/>
<circle cx="117.9" cy="146.1" r=".25"/>
<circle cx="122.5" cy="146.1" r=".25"/>
<circle cx="127.1" cy="146.1" r=".25"/>
<circle cx="130.1" cy="141.4" r=".25"/>
<circle cx="131.8" cy="146.1" r=".25"/>
<circle cx="136.4" cy="146.1" r=".25"/>
<circle cx="141" cy="146.1" r=".25"/>
<circle cx="142.7" cy="141.4" r=".25"/>
<circle cx="145.6" cy="146.1" r=".25"/>
<circle cx="150.3" cy="146.1" r=".25"/>
<circle cx="154.9" cy="146.1" r=".25"/>
<circle cx="155.3" cy="141.4" r=".25"/>
<circle cx="159.5" cy="146.1" r=".25"/>
<circle cx="164.1" cy="146.1" r=".25"/>
<circle cx="167.9" cy="141.4" r=".25"/>
<circle cx="168.8" cy="146.1" r=".25"/>
<circle cx="173.4" cy="146.1" r=".25"/>
<circle cx="178" cy="146.1" r=".25"/>
<circle cx="180.5" cy="141.4" r=".25"/>
<circle cx="182.7" cy="146.1" r=".25"/>
<circle cx="187.3" cy="146.1" r=".25"/>
<circle cx="191.9" cy="146.1" r=".25"/>
<circle cx="193.2" cy="141.4" r=".25"/>
<circle cx="196.5" cy="146.1" r=".25"/>
<circle cx="201.2" cy="146.1" r=".25"/>
<circle cx="205.5" cy="146.1" r=".25"/>
<circle cx="205.5" cy="141.4" r=".25"/>
<circle cx="312.4" cy="159.8" r=".33"/>
<circle cx="318.6" cy="159.8" r=".33"/>
<circle cx="312.4" cy="179.3" r=".33"/>
<circle cx="312.4" cy="169.5" r=".33"/>
<circle cx="313.6" cy="172.7" r=".33"/>
<circle cx="313.6" cy="161.9" r=".33"/>
<circle cx="317.1" cy="161.9" r=".33"/>
<circle cx="317.1" cy="172.7" r=".33"/>
<circle cx="318.6" cy="179.3" r=".33"/>
<circle cx="318.6" cy="169.5" r=".33"/>
<circle cx="312.4" cy="194.6" r=".33"/>
<circle cx="312.4" cy="189" r=".33"/>
<circle cx="313.6" cy="183.4" r=".33"/>
<circle cx="317.1" cy="183.4" r=".33"/>
<circle cx="318.6" cy="189" r=".33"/>
<circle cx="328.9" cy="189" r=".33"/>
<circle cx="346.1" cy="189.3" r=".33"/>
<circle cx="363.4" cy="189.6" r=".33"/>
<circle cx="380.6" cy="190.5" r=".33"/>
</g>
<g fill="none" stroke="#000" stroke-width=".2" stroke-dasharray=".8 .7" stroke-linecap="butt">
<path d="M311.4 112h.7M311.4 112v-5.3M312.1 112v-5.3M319.2 112h.7M319.2 112v-5.3M319.9 112v-5.3M329.8 112h.7M329.8 112v-5.3M330.5 112v-5.3M208 141.5h4M208 142.3h2.3M208 145.3h4"/>
<path d="M208 146.1h2.9M211.2 142.3h.8M211.8 146.1h.2M212 141.5v.8M212 145.3v.8M382.4 195.4l1.6 6.3M383.5 195.4l1.5 6M311.4 200.7h.7M311.4 200.7v-5.3M312.1 200.7v-5.3M319.2 200.7h.7M319.2 200.7v-5.3"/>
<path d="M319.9 200.7v-5.3M384 201.7l1-.3"/>
</g>
<path d="M12.8 6.4h412.6v266.6h-412.6zM351.8 6.4v45.7h73.6M351.8 45.5h73.6M12.8 252.4h412.6M100.9 252.4v14.2M219.1 252.4v14.2M263.5 252.4v14.2M308 252.4v14.2M323.8 252.4v14.2M12.8 266.6h412.6M409.5 266.7v6.3" fill="none" stroke="#000" stroke-width=".55"/>
<g fill="none" stroke="#000" stroke-width=".3">
<path d="M106.7 131.6l3.5 .9M106.8 131.8l2.7 .7M107 132.1l1.7 .4M107.2 132.3l.8 .2M107.4 132.5l-.9-1.1 4.4 1.1h-5.1a2.54 2.54 0 0 0-2.5-2.5 2.54 2.54 0 0 0-2.6 2.5 2.54 2.54 0 0 0 2.6 2.6v1.9M207.3 131.6l3.6 .9M207.5 131.8l2.7 .7M207.7 132.1l1.7 .4M207.9 132.3l.8 .2M208.1 132.5l-1-1.1 4.5 1.1h-5.1a2.54 2.54 0 0 0-2.6-2.5 2.54 2.54 0 0 0-2.5 2.5 2.54 2.54 0 0 0 2.5 2.6v1.9M103.3 198v1.9a2.54 2.54 0 0 0-2.6 2.5 2.54 2.54 0 0 0 2.6 2.6 2.54 2.54 0 0 0 2.5-2.6h5.1l-4.4 1.2 .9-1.2M203.9 198v1.9a2.54 2.54 0 0 0-2.5 2.5 2.54 2.54 0 0 0 2.5 2.6 2.54 2.54 0 0 0 2.6-2.6h5.1l-4.5 1.2 1-1.2"/>
<path d="M108 202.4l-.8 .2M108.7 202.4l-1.7 .5M109.5 202.4l-2.7 .7M110.2 202.4l-3.5 1M208.7 202.4l-.8 .2M209.4 202.4l-1.7 .5M210.2 202.4l-2.7 .7M210.9 202.4l-3.6 1M12.8 256.1h88.1M37.4 256.1v10.5M61.9 256.1v10.5M308 259.5h117.4"/>
<path d="M14.7 261.4h20.7M40.7 261.4h17.9M263.5 266.6v6.4M344.6 266.6v6.4"/>
</g>
<text font-size="3.5" x="224" y="260.9">CALIFORNIA</text>
<g font-size="3">
<text x="125.4" y="116.4">DEMOLITION PLAN</text>
<text x="101.8" y="134">B</text>
<text x="202.4" y="134">C</text>
<text x="331.1" y="140.6">SECTION B-B</text>
<text x="101.8" y="204">B</text>
<text x="202.5" y="204">C</text>
<text x="141.5" y="226.5">PLAN</text>
<text x="331.1" y="226.5">SECTION C-C</text>
</g>
<g font-size="2.8">
<text x="265" y="263">ENGINEERING SERVICES</text>
<text x="275.1" y="258.3">DIVISION OF</text>
</g>
<g font-size="2.6">
<text x="351.4" y="262.7">CURB RAMP CASE 1</text>
<text x="358" y="266">DETAILS No. 2</text>
</g>
<text font-size="2.2" x="17.6" y="260.4">xs19-010-2</text>
<g font-size="1.9">
<text x="232.3" y="255.9">STATE OF</text>
<text x="220" y="264.7">DEPARTMENT OF TRANSPORTATION</text>
</g>
<g font-size="1.8">
<text x="282.2" y="21.5">LEGEND:</text>
<text x="395.4" y="21.1">X</text>
<text x="294.8" y="26.4">Existing Structure</text>
<text x="134" y="32">15'-2&quot;</text>
<text x="233.3" y="35.2">BARRIER AND SIDEWALK</text>
<text x="233.3" y="32.6">EXISTING CONCRETE</text>
<text x="294.8" y="31.8">Concrete removal</text>
<text x="59.8" y="36.3">2&quot;±</text>
<text x="275.5" y="62.1">1&quot; CHAMFER, Typ</text>
<text x="311.7" y="60.9">1'-0&quot;</text>
<text x="346.7" y="60.9">5'-0&quot; Min</text>
<text x="271.1" y="77.6">IN 5&quot; DEEP HOLE</text>
<text x="271.1" y="75">DRILL &amp; BOND</text>
<text x="271.1" y="72.3">#5 @ 16 DOWEL</text>
<text x="328.1" y="74.2">#5 Tot 11</text>
<text x="329.5" y="81.6">#5 @ 6 DOWEL</text>
<text x="269" y="88.2">* 4&quot;Ø CONDUITS, Tot 2</text>
<text x="329.5" y="86.9">IN 5&quot; DEEP HOLE</text>
<text x="329.5" y="84.3">DRILL &amp; BOND</text>
<text x="321.9" y="91.3">10&quot; Max</text>
<text x="323" y="94.9">&amp; Var</text>
<text x="391.8" y="94.2">TOP OF CONCRETE</text>
<text x="340.7" y="101.8">IN 5&quot; DEEP HOLE</text>
<text x="340.7" y="99.1">DRILL &amp; BOND</text>
<text x="340.7" y="96.4">#5</text>
<text x="349.4" y="96.4">@ 6</text>
<text x="391.8" y="99.6">FINISHED GRADE</text>
<text x="391.8" y="96.9">DECK OR</text>
<text x="216.9" y="113.4">AND SIDEWALK. LEAVE ALL EXISTING</text>
<text x="216.9" y="110.8">REMOVE EXISTING CONCRETE BARRIER</text>
<text x="216.9" y="116.1">REINFORCEMENT INTACT</text>
<text x="138.7" y="120.5">¾&quot; = 1'-0&quot;</text>
<text x="311.9" y="121.1">1½&quot; Min Clr,</text>
<text x="319.3" y="124.6">Typ</text>
<text x="217.2" y="131">MATCH EXISTING</text>
<text x="74.7" y="134.8">DRILL &amp; BOND</text>
<text x="74.7" y="132.1">#5 @ 16 DOWEL</text>
<text x="117.2" y="135.8">#5</text>
<text x="151" y="135">DRILL &amp; BOND</text>
<text x="151" y="132.3">#5</text>
<text x="177.9" y="135.8">DRILL &amp; BOND</text>
<text x="177.9" y="133.1">#5 @ 6 DOWEL</text>
<text x="217.2" y="133.7">CONCRETE BARRIER</text>
<text x="307.3" y="132.5">* Existing conduits (if any) to be re-connected</text>
<text x="339.5" y="144.6">1&quot; = 1'-0&quot;</text>
<text x="230.8" y="155.1">3 - #5</text>
<text x="230.8" y="160.5">IN 5&quot; DEEP HOLE</text>
<text x="230.8" y="157.8">DRILL &amp; BOND</text>
<text x="328.2" y="165.9">#5</text>
<text x="342.2" y="165.9">Tot</text>
<text x="350.4" y="165.9">6</text>
<text x="328.2" y="168.6">DRILL &amp; BOND</text>
<text x="382.4" y="179.8">DRILL &amp; BOND</text>
<text x="382.4" y="177.1">#5</text>
<text x="392.3" y="177.1">@ 16</text>
<text x="336.3" y="180.6">#5 @ 18</text>
<text x="355.3" y="182.3">#5</text>
<text x="363.8" y="182.3">@ 16</text>
<text x="382.4" y="182.4">IN 6&quot; DEEP HOLE</text>
<text x="39.5" y="191">BOTTOM LANDING PAD</text>
<text x="388.7" y="192.5" transform="rotate(-90 388.7 192.5)">8&quot;</text>
<text x="120.3" y="202">RAMP</text>
<text x="155.7" y="201.9">#5 @ 18</text>
<text x="221" y="203">#5</text>
<text x="229.5" y="203">@ 16</text>
<text x="118.3" y="209.8">#5</text>
<text x="128.2" y="209.8">@ 16</text>
<text x="167.7" y="206">TRANSITION PAD</text>
<text x="118.3" y="212.4">DRILL &amp; BOND</text>
<text x="162.4" y="214.5">LIMITS OF #5</text>
<text x="172.7" y="210.9">6'-0&quot; Min</text>
<text x="188.8" y="214.5">@ 16</text>
<text x="151.1" y="218.3">11'-0&quot;</text>
<text x="310.6" y="219.8">NOTE: For details not shown, see &quot;SECTION B-B.&quot;</text>
<text x="139" y="230.6">¾&quot; = 1'-0&quot;</text>
<text x="339.5" y="230.5">1&quot; = 1'-0&quot;</text>
<text x="33.6" y="255.1">BRIDGE STANDARD DETAILS</text>
<text x="412.8" y="271.9">X</text>
<text x="420.7" y="271.9">X</text>
</g>
<g font-size="1.5">
<text x="40.8" y="260.4">September 2023</text>
<text x="310.7" y="258">XX-XXXX</text>
<text x="264.1" y="269.3">UNIT: XXXX</text>
<text x="307.2" y="269.4">COUNTY/ROUTE/ZONE: XXX/XXX/X</text>
<text x="313.8" y="265">X.X</text>
<text x="264.1" y="271.8">PROJECT NUMBER &amp; PHASE: XXXXXXXXXX1</text>
<text x="313.9" y="272">CONTRACT No.: XX-XXXXX4</text>
</g>
<text font-size="1.4" x="406" y="39.5">CIVIL</text>
<g font-size="1.3">
<text x="354.1" y="23.7">REGISTERED CIVIL ENGINEER</text>
<text x="393.6" y="23.7">DATE</text>
<text x="409" y="29.7">X</text>
<text x="354.1" y="34.7">PLANS APPROVAL DATE</text>
<text x="409" y="33">X</text>
<text x="352.5" y="41.3">SHALL NOT BE RESPONSIBLE FOR THE ACCURACY OR</text>
<text x="352.5" y="39.1">THE STATE OF CALIFORNIA OR ITS OFFICERS OR AGENTS</text>
<text x="410.7" y="36.3">X</text>
<text x="352.5" y="43.6">COMPLETENESS OF SCANNED COPIES OF THIS PLAN SHEET.</text>
<text x="352.4" y="50.6">AND PROPER APPLICATION OF THE COMPONENT DESIGN AND ANY MODIFICATIONS SHOWN.</text>
<text x="352.4" y="48.3">THE REGISTERED CIVIL ENGINEER FOR THE PROJECT IS RESPONSIBLE FOR THE SELECTION</text>
<text x="343.5" y="92.4">VARIES</text>
<text x="243.6" y="153.2">1'-3&quot;</text>
<text x="254" y="152.4">3</text>
<text x="257.8" y="154.5">1</text>
<text x="62.8" y="263.4">a registered civil engineer in the State</text>
<text x="62.8" y="261.7">responsible charge of the Technical Owner,</text>
<text x="62.8" y="260">Details have been prepared under the</text>
<text x="62.8" y="258.2">The components of the Bridge Standard</text>
<text x="62.8" y="265.1">of California</text>
</g>
<g font-size="1.2">
<text x="352.5" y="9.2">Dist</text>
<text x="360.4" y="9.2">COUNTY</text>
<text x="374.7" y="9.2">ROUTE</text>
<text x="388" y="10">TOTAL PROJECT</text>
<text x="390.2" y="8.3">POST MILES</text>
<text x="408.7" y="8.3">SHEET</text>
<text x="410.4" y="10">No.</text>
<text x="416.7" y="10">SHEETS</text>
<text x="417.4" y="8.3">TOTAL</text>
</g>
<g font-size="1.1">
<text x="400.9" y="33.4">No.</text>
<text x="402.3" y="36.7">Exp.</text>
</g>
<g font-size="1">
<text x="404.1" y="23.3" transform="rotate(-31 404.1 23.3)">P</text>
<text x="405.1" y="22.7" transform="rotate(-20 405.1 22.7)">R</text>
<text x="406.1" y="22.3" transform="rotate(-15 406.1 22.3)">O</text>
<text x="407.3" y="22" transform="rotate(-10 407.3 22)">F</text>
<text x="408.4" y="21.8" transform="rotate(-4 408.4 21.8)">E</text>
<text x="409.5" y="21.8" transform="rotate(1 409.5 21.8)">S</text>
<text x="410.7" y="21.8" transform="rotate(12 410.7 21.8)">S</text>
<text x="412" y="22.1" transform="rotate(17 412 22.1)">I</text>
<text x="412.9" y="22.3" transform="rotate(22 412.9 22.3)">O</text>
<text x="413.9" y="22.8" transform="rotate(28 413.9 22.8)">N</text>
<text x="414.9" y="23.3" transform="rotate(33 414.9 23.3)">A</text>
<text x="399.6" y="29.6" transform="rotate(-74 399.6 29.6)">S</text>
<text x="399.9" y="28.5" transform="rotate(-69 399.9 28.5)">T</text>
<text x="400.3" y="27.5" transform="rotate(-63 400.3 27.5)">E</text>
<text x="400.9" y="26.4" transform="rotate(-53 400.9 26.4)">R</text>
<text x="401.5" y="25.5" transform="rotate(-47 401.5 25.5)">E</text>
<text x="402.3" y="24.7" transform="rotate(-42 402.3 24.7)">D</text>
<text x="415.9" y="24" transform="rotate(44 415.9 24)">L</text>
<text x="417.4" y="25.6" transform="rotate(55 417.4 25.6)">E</text>
<text x="418.1" y="26.6" transform="rotate(60 418.1 26.6)">N</text>
<text x="418.6" y="27.6" transform="rotate(65 418.6 27.6)">G</text>
<text x="419.2" y="28.9" transform="rotate(76 419.2 28.9)">I</text>
<text x="419.4" y="29.8" transform="rotate(81 419.4 29.8)">N</text>
<text x="399.3" y="31.8" transform="rotate(-85 399.3 31.8)">G</text>
<text x="399.4" y="33.1" transform="rotate(-96 399.4 33.1)">E</text>
<text x="399.4" y="30.5" transform="rotate(-79 399.4 30.5)">I</text>
<text x="399.6" y="34.2" transform="rotate(-101 399.6 34.2)">R</text>
<text x="419.5" y="33.1" transform="rotate(98 419.5 33.1)">R</text>
<text x="419.6" y="30.9" transform="rotate(87 419.6 30.9)">E</text>
<text x="419.6" y="32" transform="rotate(92 419.6 32)">E</text>
<text x="401" y="39.2" transform="rotate(46 401 39.2)">S</text>
<text x="401.7" y="39.9" transform="rotate(41 401.7 39.9)">T</text>
<text x="402.4" y="40.6" transform="rotate(37 402.4 40.6)">A</text>
<text x="403.2" y="41.1" transform="rotate(32 403.2 41.1)">T</text>
<text x="404" y="41.7" transform="rotate(27 404 41.7)">E</text>
<text x="415" y="41.6" transform="rotate(-34 415 41.6)">N</text>
<text x="416" y="40.9" transform="rotate(-38 416 40.9)">I</text>
<text x="416.6" y="40.5" transform="rotate(-43 416.6 40.5)">A</text>
<text x="405.7" y="42.4" transform="rotate(18 405.7 42.4)">O</text>
<text x="406.7" y="42.7" transform="rotate(13 406.7 42.7)">F</text>
<text x="408.6" y="43" transform="rotate(4 408.6 43)">C</text>
<text x="409.6" y="43.1" transform="rotate(-1 409.6 43.1)">A</text>
<text x="410.5" y="43" transform="rotate(-6 410.5 43)">L</text>
<text x="411.7" y="42.9" transform="rotate(-10 411.7 42.9)">I</text>
<text x="412.4" y="42.7" transform="rotate(-15 412.4 42.7)">F</text>
<text x="413.3" y="42.4" transform="rotate(-24 413.3 42.4)">O</text>
<text x="414.2" y="42.1" transform="rotate(-29 414.2 42.1)">R</text>
<text x="310.9" y="254.2">BRIDGE No.</text>
<text x="311.2" y="261.2">POST MILE</text>
<text x="13.4" y="269.6">Refer to: http://www.dot.ca.gov/hq/esc/techpubs/manual/</text>
<text x="140.3" y="269.2">DATE PLOTTED =&gt;</text>
<text x="158" y="269.2">21-SEP-2023</text>
<text x="174.7" y="269.2">TIME PLOTTED =&gt;</text>
<text x="192.1" y="269.2">14:58</text>
<text x="202.5" y="268.7">ORIGINAL SCALE</text>
<text x="347.4" y="269.3">DISREGARD PRINTS BEARING</text>
<text x="410.8" y="268.3">SHEET</text>
<text x="420.5" y="268.3">OF</text>
<text x="13.4" y="271">bridgemanuals/bridge-standard-detail-sheets/index.html</text>
<text x="140.3" y="271.3">FILE =&gt;</text>
<text x="149" y="271.3">201407-xs19-010-2.dgn</text>
<text x="178.8" y="271.3">USERNAME =&gt;</text>
<text x="192.1" y="271.3">s136247</text>
<text x="203" y="271.9">REDUCED PLANS</text>
<text x="203.6" y="270.3">IN INCHES FOR</text>
<text x="218.8" y="272">0</text>
<text x="231.8" y="271.9">1</text>
<text x="244.2" y="272">2</text>
<text x="256.9" y="272">3</text>
<text x="347.4" y="270.9">EARLIER REVISION DATES</text>
</g>
<g font-size=".8">
<text x="21.9" y="263.2">FILE NO.</text>
<text x="43.8" y="263.2">APPROVAL DATE</text>
<text x="391.1" y="268.2">REVISION DATES</text>
</g>
</svg>
